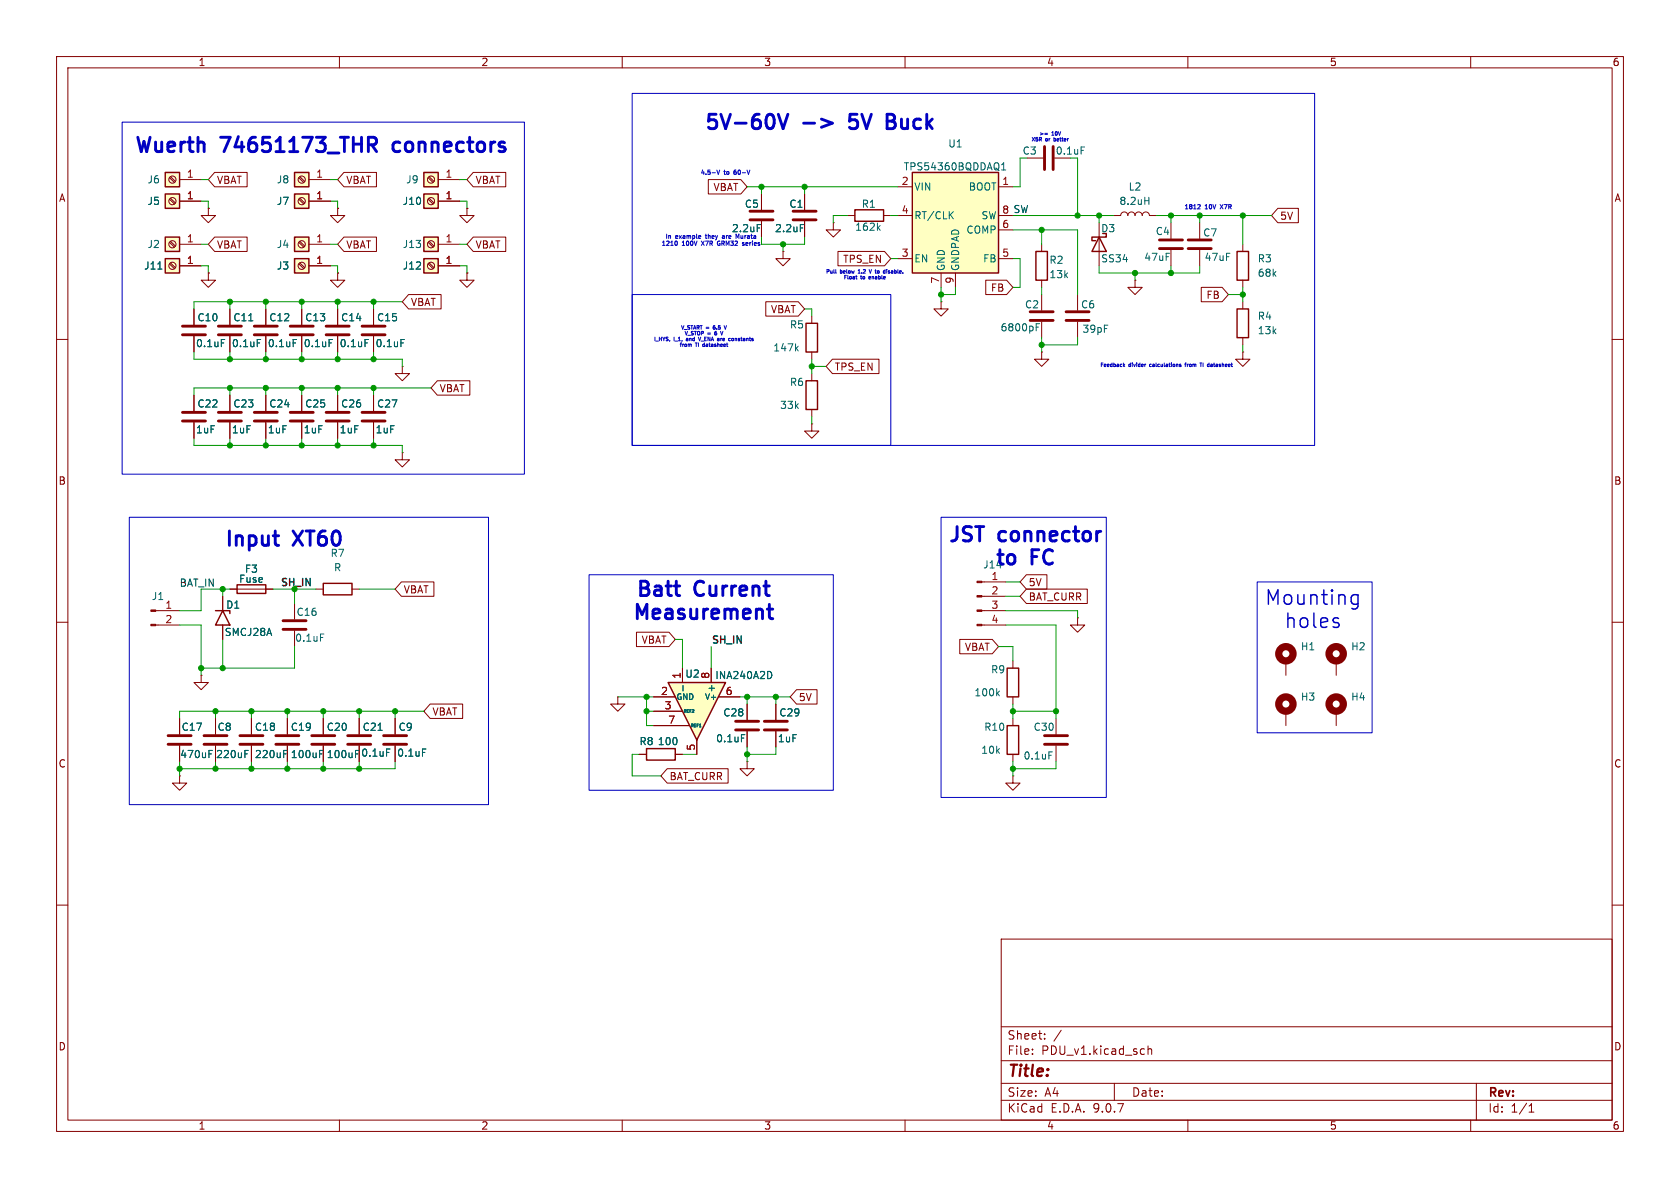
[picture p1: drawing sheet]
<svg xmlns="http://www.w3.org/2000/svg" width="297mm" height="210mm" viewBox="0 0 297 210" stroke-linecap="round" stroke-linejoin="round" font-family="sans-serif">
<g fill="none" stroke="#840000" stroke-width=".18">
<path d="M10 10h277v190h-277zM12 12h273v186h-273zM60 10v2M110 10v2M160 10v2M210 10v2M260 10v2M59.7 36.8v1.3h1.3l-1.3 1.3-1.3-1.3h1.3M59.7 36.8h.1M142.2 34.3v2.8M142.2 39.1v2.8M59.7 48.3v1.2h1.3l-1.3 1.3-1.3-1.3h1.3"/>
<path d="M59.7 48.3h.1M82.5 48.3v1.2h1.3l-1.3 1.3-1.2-1.3h1.2M82.5 48.3h.1M138.4 44.5v1.2h1.3l-1.3 1.3-1.2-1.3h1.2M138.4 44.5h.1M10 60h2M40.6 69.9v2.7M40.6 74.7v2.8M47 69.9v2.7M47 74.7v2.8M53.3 69.9v2.7M53.3 74.7v2.8"/>
<path d="M59.7 69.9v2.7M59.7 74.7v2.8M66 69.9v2.7M66 74.7v2.8M285 60h2M71.1 80v1.3h1.3l-1.3 1.3-1.3-1.3h1.3M71.1 80h.1M10 110h2M39.4 105.4v2.6M39.4 110.5v2.5M40.6 104.1h7.7M285 110h2"/>
<path d="M69.8 127v2.8M69.8 131.8v2.8M10 160h2M177 166h108v32h-108zM285 160h2M60 198v2M110 198v2M160 198v2M177 194.5h108M177 191.5h108M177 187.5h108M177 181.5h108"/>
<path d="M182.5 186.3v.1M182.5 185.5v.1M184.7 183.6v.1M184.7 182.8v.1M187.6 182.1l-1.3 2M197 191.5v3M203 184.9v1.5M203 185.5l.2-.1 .3 .1 .1 .9M210 198v2M260 198v2M261 191.5v6.5M270.3 196.6h.9"/>
<path d="M270.3 195.5l.4-.4v1.5"/>
</g>
<g fill="none" stroke="#840000" stroke-width=".51">
<path d="M140.2 37.3h4.1M140.2 38.9h4.1M38.6 74.4h4.1M38.6 72.9h4.1M45 74.4h4M45 72.9h4M51.3 74.4h4.1M51.3 72.9h4.1M57.7 74.4h4M57.7 72.9h4M64 74.4h4.1M64 72.9h4.1"/>
<path d="M67.8 131.6h4.1M67.8 130h4.1"/>
</g>
<path d="M38.1 108h2.5v.5M39.4 108l1.2 2.5h-2.5zM41.9 103.4h5.1v1.5h-5.1z" fill="none" stroke="#840000" stroke-width=".25"/>
<path d="M141.5 39.7h.6M74.7 132.4h.6" fill="none" stroke="#006464" stroke-width=".18"/>
<path d="M52.1 41.9h2.5v2.6h-2.5z" fill="#ffffc2"/>
<path d="M151.1 37.1h5.1v2h-5.1zM52.1 41.9h2.5v2.6h-2.5z" fill="none" stroke="#840000" stroke-width=".25"/>
<g fill="none" stroke="#840000" stroke-width=".18">
<path d="M36.8 36.8v1.3h1.3l-1.3 1.3-1.2-1.3h1.2M36.8 36.8h.1M134.6 34.3v2.8M134.6 39.1v2.8M149.9 38.1h1.2M156.2 38.1h1.3M36.8 48.3v1.2h1.3l-1.3 1.3-1.2-1.3h1.2M36.8 48.3h.1M52.8 42.8l.9 .9M53 42.7l.9 .8M54.6 43.2h3.8"/>
<circle cx="53.3" cy="43.2" r=".63"/>
</g>
<path d="M132.6 37.3h4.1M132.6 38.9h4.1" fill="none" stroke="#840000" stroke-width=".51"/>
<path d="M133.9 39.7h.6M155.6 39.9l-.5 .4M155.2 40.2l.4 .5" fill="none" stroke="#006464" stroke-width=".18"/>
<path d="M74.9 41.9h2.6v2.6h-2.6z" fill="#ffffc2"/>
<path d="M74.9 41.9h2.6v2.6h-2.6z" fill="none" stroke="#840000" stroke-width=".25"/>
<g fill="none" stroke="#840000" stroke-width=".18">
<path d="M147.3 39.4v1.2h1.3l-1.3 1.3-1.3-1.3h1.3M147.3 39.4h.1M40.6 54.6v2.8M40.6 59.4v2.8M47 54.6v2.8M47 59.4v2.8M53.3 54.6v2.8M53.3 59.4v2.8M59.7 54.6v2.8M59.7 59.4v2.8M66 54.6v2.8M66 59.4v2.8"/>
<path d="M75.7 42.8l.9 .9M75.9 42.7l.8 .8M77.5 43.2h3.8M71.1 64.8v1.2h1.3l-1.3 1.3-1.3-1.3h1.3M71.1 64.8h.1M38.1 127v2.8M38.1 131.8v2.8M44.4 127v2.8M44.4 131.8v2.8"/>
<circle cx="76.2" cy="43.2" r=".63"/>
</g>
<g fill="none" stroke="#840000" stroke-width=".51">
<path d="M38.6 59.2h4.1M38.6 57.7h4.1M45 59.2h4M45 57.7h4M51.3 59.2h4.1M51.3 57.7h4.1M57.7 59.2h4M57.7 57.7h4M64 59.2h4.1M64 57.7h4.1M36.1 130h4M36.1 131.6h4"/>
<path d="M42.4 130h4.1M42.4 131.6h4.1"/>
</g>
<path d="M44 56.7h.7M45.5 60h.6M51.8 60h.6M58.2 60h.6M64.5 60h.6M70.9 60h.6M43.3 133.3h.4M43.3 132.7h.6M50.1 133.3h.5M50.1 132.7h.7" fill="none" stroke="#006464" stroke-width=".18"/>
<path d="M52.1 45.7h2.5v2.6h-2.5z" fill="#ffffc2"/>
<path d="M52.1 45.7h2.5v2.6h-2.5z" fill="none" stroke="#840000" stroke-width=".25"/>
<g fill="none" stroke="#840000" stroke-width=".18">
<path d="M212.1 39.4v2.8M52.8 46.7l.9 .8M53 46.5l.9 .8M54.6 47h3.8M190.5 52.1v2.8M190.5 56.9v2.8M212.1 44.2v2.8M57.1 127v2.8M57.1 131.8v2.8M63.5 127v2.8M63.5 131.8v2.8M132.1 134.6v1.3h1.2l-1.2 1.3-1.3-1.3h1.3"/>
<path d="M132.1 134.6h.1M132.1 124.5v2.8M132.1 129.3v2.8"/>
<circle cx="53.3" cy="47" r=".63"/>
</g>
<path d="M188.5 55.1h4M188.5 56.6h4M210.1 42.4h4M210.1 43.9h4M55.1 130h4.1M55.1 131.6h4.1M61.5 130h4M61.5 131.6h4M130 129h4.1M130 127.5h4.1" fill="none" stroke="#840000" stroke-width=".51"/>
<path d="M62.8 133.3h.5M62.8 132.7h.7M66.8 129.1h.8M68.3 132.4h.6M131.1 129.9h.6" fill="none" stroke="#006464" stroke-width=".18"/>
<path d="M29.2 30.5h2.5v2.5h-2.5z" fill="#ffffc2"/>
<path d="M29.2 30.5h2.5v2.5h-2.5z" fill="none" stroke="#840000" stroke-width=".25"/>
<g fill="none" stroke="#840000" stroke-width=".18">
<path d="M30 31.4l.8 .9M30.1 31.2l.9 .9M31.7 31.8h3.9"/>
<circle cx="30.5" cy="31.7" r=".63"/>
</g>
<path d="M74.9 45.7h2.6v2.6h-2.6z" fill="#ffffc2"/>
<path d="M74.9 45.7h2.6v2.6h-2.6z" fill="none" stroke="#840000" stroke-width=".25"/>
<g fill="none" stroke="#840000" stroke-width=".18">
<path d="M75.7 46.7l.9 .8M75.9 46.5l.8 .8M77.5 47h3.8M34.3 69.9v2.7M34.3 74.7v2.8M109.2 123.2v1.3h1.3l-1.3 1.2-1.3-1.2h1.3M109.2 123.2h.1M137.2 124.5v2.8M137.2 129.3v2.8"/>
<circle cx="76.2" cy="47" r=".63"/>
</g>
<path d="M32.3 74.4h4M32.3 72.9h4M135.1 129h4.1M135.1 127.5h4.1" fill="none" stroke="#840000" stroke-width=".51"/>
<path d="M118.1 120.7h10.2l-5.1 10.1z" fill="#ffffc2"/>
<path d="M118.1 120.7h10.2l-5.1 10.1z" fill="none" stroke="#840000" stroke-width=".25"/>
<path d="M120.6 118.1v2.6M125.7 118.1v2.6M115.6 123.2h3.8M115.6 125.7h5M115.6 128.3h6.3M123.2 130.8v2.6M127 123.2h3.8" fill="none" stroke="#840000" stroke-width=".18"/>
<path d="M136.2 118.8l.2 .4-.2 .7M120.7 121.2v.9M121.2 125.5l-.2-.1v.6M121.7 125.4h-.2v.6M122.2 125.4h-.2v.6M122.4 125.5h.2M122.5 128h-.2v.5M123 128h-.2v.5M123.5 128h-.3v.5M123.7 128.1l.1 .4" fill="none" stroke="#006464" stroke-width=".18"/>
<path d="M29.2 34.3h2.5v2.5h-2.5z" fill="#ffffc2"/>
<path d="M29.2 34.3h2.5v2.5h-2.5z" fill="none" stroke="#840000" stroke-width=".25"/>
<g fill="none" stroke="#840000" stroke-width=".18">
<path d="M30 35.2l.8 .9M30.1 35.1l.9 .8M31.7 35.6h3.9"/>
<circle cx="30.5" cy="35.6" r=".63"/>
</g>
<path d="M29.2 41.9h2.5v2.6h-2.5z" fill="#ffffc2"/>
<path d="M29.2 41.9h2.5v2.6h-2.5z" fill="none" stroke="#840000" stroke-width=".25"/>
<g fill="none" stroke="#840000" stroke-width=".18">
<path d="M30 42.8l.8 .9M30.1 42.7l.9 .8M31.7 43.2h3.9M34.3 54.6v2.8M34.3 59.4v2.8M35.6 119.4v1.3h1.2l-1.2 1.2-1.3-1.2h1.3M35.6 119.4h.1"/>
<circle cx="30.5" cy="43.2" r=".63"/>
</g>
<path d="M32.3 59.2h4M32.3 57.7h4" fill="none" stroke="#840000" stroke-width=".51"/>
<path d="M39.1 60h.6" fill="none" stroke="#006464" stroke-width=".18"/>
<path d="M29.2 45.7h2.5v2.6h-2.5z" fill="#ffffc2"/>
<path d="M29.2 45.7h2.5v2.6h-2.5z" fill="none" stroke="#840000" stroke-width=".25"/>
<g fill="none" stroke="#840000" stroke-width=".18">
<path d="M82.5 36.8v1.3h1.3l-1.3 1.3-1.2-1.3h1.2M82.5 36.8h.1M30 46.7l.8 .8M30.1 46.5l.9 .8M31.7 47h3.9"/>
<circle cx="30.5" cy="47" r=".63"/>
</g>
<path d="M27.9 47.6h.7" fill="none" stroke="#006464" stroke-width=".18"/>
<path d="M74.9 34.3h2.6v2.5h-2.6z" fill="#ffffc2"/>
<path d="M74.9 34.3h2.6v2.5h-2.6z" fill="none" stroke="#840000" stroke-width=".25"/>
<g fill="none" stroke="#840000" stroke-width=".18">
<path d="M75.7 35.2l.9 .9M75.9 35.1l.8 .8M77.5 35.6h3.8"/>
<circle cx="76.2" cy="35.6" r=".63"/>
</g>
<path d="M52.1 34.3h2.5v2.5h-2.5z" fill="#ffffc2"/>
<path d="M52.1 34.3h2.5v2.5h-2.5z" fill="none" stroke="#840000" stroke-width=".25"/>
<g fill="none" stroke="#840000" stroke-width=".18">
<path d="M52.8 35.2l.9 .9M53 35.1l.9 .8M54.6 35.6h3.8"/>
<circle cx="53.3" cy="35.6" r=".63"/>
</g>
<path d="M52.1 30.5h2.5v2.5h-2.5z" fill="#ffffc2"/>
<path d="M52.1 30.5h2.5v2.5h-2.5z" fill="none" stroke="#840000" stroke-width=".25"/>
<g fill="none" stroke="#840000" stroke-width=".18">
<path d="M52.8 31.4l.9 .9M53 31.2l.9 .9M54.6 31.8h3.8M27.5 108h4.2M27.5 110.5h4.2M31.7 127v2.8M31.7 131.8v2.8M50.8 127v2.8M50.8 131.8v2.8"/>
<circle cx="53.3" cy="31.7" r=".63"/>
</g>
<path d="M29.7 130h4.1M29.7 131.6h4.1M48.8 130h4M48.8 131.6h4" fill="none" stroke="#840000" stroke-width=".51"/>
<path d="M36.9 133.3h.5M36.9 132.7h.6M56.5 133.3h.4M56.5 132.7h.6" fill="none" stroke="#006464" stroke-width=".18"/>
<g fill="#840000" stroke="#840000" stroke-width=".18">
<path d="M26.7 107.8h.8v.3h-.8z"/>
<path d="M26.7 110.4h.8v.2h-.8z"/>
</g>
<path d="M74.9 30.5h2.6v2.5h-2.6z" fill="#ffffc2"/>
<path d="M74.9 30.5h2.6v2.5h-2.6zM142.5 57.2h2v5h-2zM183.1 44.5h2.1v5h-2.1zM194.3 41.9l1.3 2.6h-2.6zM194.9 41.3h.7v.6h-2.6v.6h.7M218.7 44.5h2v5h-2zM218.7 54.6h2v5.1h-2zM142.5 67.3h2v5.1h-2zM57.1 103.1h5.1v2.1h-5.1zM178.1 118.1h2v5.1h-2zM114.3 132.3h5.1v2.1h-5.1zM178.1 128.3h2v5.1h-2z" fill="none" stroke="#840000" stroke-width=".25"/>
<g fill="none" stroke="#840000" stroke-width=".18">
<path d="M75.7 31.4l.9 .9M75.9 31.2l.8 .9M77.5 31.8h3.8M181.6 27.9h2.8M194.3 39.4v7.6M196.8 38.1h1.3a.64 .64 0 0 1 .7-.6 .64 .64 0 0 1 .6 .6 .64 .64 0 0 1 .6-.6 .64 .64 0 0 1 .7 .6 .64 .64 0 0 1 .6-.6 .64 .64 0 0 1 .6 .6 .64 .64 0 0 1 .7-.6 .64 .64 0 0 1 .6 .6h1.3M207 39.4v2.8M143.5 55.9v1.3M184.1 43.2v1.3M184.1 49.5v1.3M184.1 52.1v2.8M184.1 56.9v2.8"/>
<path d="M200.7 49.5v1.3h1.2l-1.2 1.3-1.3-1.3h1.3M200.7 49.5h.1M207 44.2v2.8M219.7 43.2v1.3M219.7 49.5v1.3M219.7 53.3v1.3M219.7 59.7v1.3M143.5 74.9v1.3h1.3l-1.3 1.3-1.3-1.3h1.3M143.5 74.9h.1M143.5 62.2v1.3M143.5 66v1.3M143.5 72.4v1.3"/>
<path d="M184.1 62.2v1.3h1.3l-1.3 1.3-1.2-1.3h1.2M184.1 62.2h.1M219.7 62.2v1.3h1.3l-1.3 1.3-1.3-1.3h1.3M219.7 62.2h.1M52.1 106.7v2.8M52.1 111.5v2.8M55.9 104.1h1.2M62.2 104.1h1.3M173.6 102.9h4.2M173.6 105.4h4.2M173.6 108h4.2M173.6 110.5h4.2"/>
<path d="M179.1 116.8v1.3M190.5 109.2v1.3h1.3l-1.3 1.3-1.3-1.3h1.3M190.5 109.2h.1M227.3 116.8v2.6M236.2 116.8v2.6M31.7 137.2v1.2h1.3l-1.3 1.3-1.2-1.3h1.2M31.7 137.2h.1M113 133.4h1.3M119.4 133.4h1.2M179.1 137.2v1.2h1.2l-1.2 1.3-1.3-1.3h1.3M179.1 137.2h.1M179.1 123.2v1.3"/>
<path d="M179.1 127v1.3M179.1 133.4v1.2M186.7 127v2.8M186.7 131.8v2.8M227.3 125.7v2.6M236.2 125.7v2.6"/>
<circle cx="76.2" cy="31.7" r=".63"/>
</g>
<path d="M184.7 25.9v4.1M186.2 25.9v4.1M182.1 55.1h4.1M182.1 56.6h4.1M205 42.4h4M205 43.9h4M50 111.3h4.1M50 109.7h4.1M184.7 131.6h4M184.7 130h4" fill="none" stroke="#840000" stroke-width=".51"/>
<path d="M191.1 26h.6M202.4 35.5h.7M203.1 34.9v1.2M183.2 57.8h.4M183.2 57.2h.6M140.8 61.6l.3 .4M141.1 61.2l-.5 .5M56.7 112.1h.6M176.3 122.5l.4 .5M176.7 122.2l-.5 .4M185.4 132.9h.6" fill="none" stroke="#006464" stroke-width=".18"/>
<g fill="#840000" stroke="#840000" stroke-width=".18">
<path d="M172.7 102.7h.9v.3h-.9z"/>
<path d="M172.7 105.3h.9v.2h-.9z"/>
<path d="M172.7 107.8h.9v.3h-.9z"/>
<path d="M172.7 110.4h.9v.2h-.9z"/>
</g>
<g fill="none" stroke="#840000" stroke-width="1.3">
<circle cx="227.3" cy="115.6" r="1.27"/>
<circle cx="236.2" cy="115.6" r="1.27"/>
<circle cx="227.3" cy="124.5" r="1.27"/>
<circle cx="236.2" cy="124.5" r="1.27"/>
</g>
<path d="M161.3 30.5h15.2v17.8h-15.2z" fill="#ffffc2"/>
<path d="M161.3 30.5h15.2v17.8h-15.2z" fill="none" stroke="#840000" stroke-width=".25"/>
<g fill="none" stroke="#840000" stroke-width=".18">
<path d="M31.7 35.6h3.9M36.8 36.8h.1M37.9 30.5h5.8v2.5h-5.8l-1.1-1.2zM54.6 35.6h3.8M59.7 36.8h.1M60.8 30.5h5.8v2.5h-5.8l-1.1-1.2zM77.5 35.6h3.8M82.5 36.8h.1M83.7 30.5h5.7v2.5h-5.7l-1.2-1.2zM125.2 31.7h5.8l1.1 1.3-1.1 1.3h-5.8zM134.6 34.3v2.8M134.6 39.1v2.8"/>
<path d="M142.2 34.3v2.8M142.2 39.1v2.8M158.7 33h2.6M158.7 38.1h2.6M176.5 33h2.6M176.5 38.1h2.6M225.9 36.8h3.6v2.6h-3.6l-1.1-1.3zM31.7 47h3.9M34.3 54.6v2.8M34.3 59.4v2.8M36.8 48.3h.1M37.9 41.9h5.8v2.6h-5.8l-1.1-1.3z"/>
<path d="M40.6 54.6v2.8M40.6 59.4v2.8M47 54.6v2.8M47 59.4v2.8M53.3 54.6v2.8M53.3 59.4v2.8M54.6 47h3.8M59.7 48.3h.1M59.7 54.6v2.8M59.7 59.4v2.8M60.8 41.9h5.8v2.6h-5.8l-1.1-1.3zM66 54.6v2.8"/>
<path d="M66 59.4v2.8M72.2 52.1h5.8v2.5h-5.8l-1.1-1.3zM77.5 47h3.8M82.5 48.3h.1M83.7 41.9h5.7v2.6h-5.7l-1.2-1.3zM135.4 53.3h5.7l1.1 1.3-1.1 1.3h-5.7zM148.1 44.4h8.3l1.1 1.3-1.1 1.3h-8.3zM158.7 45.7h2.6M166.4 53.3v1.3h1.2l-1.2 1.3-1.3-1.3h1.3M166.4 53.3h.1M166.4 48.3v2.5M168.9 48.3v2.5"/>
<path d="M174.3 49.5h3.7l1.1 1.3-1.1 1.3h-3.7zM176.5 45.7h2.6M176.5 40.6h2.6M212.4 50.8h3.7l1.1 1.3-1.1 1.2h-3.7zM34.3 69.9v2.7M34.3 74.7v2.8M40.6 69.9v2.7M40.6 74.7v2.8M47 69.9v2.7M47 74.7v2.8M53.3 69.9v2.7M53.3 74.7v2.8"/>
<path d="M59.7 69.9v2.7M59.7 74.7v2.8M66 69.9v2.7M66 74.7v2.8M77.3 67.3h5.8v2.6h-5.8l-1.1-1.3zM147.2 63.5h8.2v2.5h-8.2l-1.2-1.2zM39.4 105.4v2.6M39.4 110.5v2.5M40.6 104.1h1.3M47 104.1h1.3M71 102.9h5.7v2.5h-5.7l-1.2-1.3zM112.5 111.8h5.8l1.1 1.2-1.1 1.3h-5.8z"/>
<path d="M120.6 118.1v2.6M125.7 118.1v2.6M169.7 113h5.7l1.1 1.3-1.1 1.3h-5.7zM181.5 101.6h3.6v2.5h-3.6l-1.2-1.2zM181.5 104.1h10.7v2.6h-10.7l-1.2-1.3zM31.7 127v2.8M31.7 131.8v2.8M38.1 127v2.8M38.1 131.8v2.8M44.4 127v2.8M44.4 131.8v2.8M50.8 127v2.8"/>
<path d="M50.8 131.8v2.8M57.1 127v2.8M57.1 131.8v2.8M63.5 127v2.8M63.5 131.8v2.8M69.8 127v2.8M69.8 131.8v2.8M76 124.5h5.8v2.5h-5.8l-1.1-1.3zM113 133.4h1.3M115.6 123.2h3.8M115.6 125.7h5M115.6 128.3h6.3"/>
<path d="M118 135.9h10.7v2.5h-10.7l-1.2-1.2zM119.4 133.4h1.2M123.2 130.8v2.6M127 123.2h3.8M132.1 124.5v2.8M132.1 129.3v2.8M137.2 124.5v2.8M137.2 129.3v2.8M140.8 121.9h3.6v2.6h-3.6l-1.1-1.3z"/>
</g>
<g fill="none" stroke="#006464" stroke-width=".18">
<path d="M133.9 39.7h.6M141.5 39.7h.6M168 38l.5 .7M168.5 37.4l-.7 .7M177.1 30h.7M177.1 29.1l.3-.3v1.2M27.9 47.6h.7M44 56.7h.7M39.1 60h.6M45.5 60h.6M51.8 60h.6M58.2 60h.6"/>
<path d="M64.5 60h.6M70.9 60h.6M136.2 118.8l.2 .4-.2 .7M36.9 133.3h.5M36.9 132.7h.6M43.3 133.3h.4M43.3 132.7h.6M50.1 133.3h.5M50.1 132.7h.7M56.5 133.3h.4M56.5 132.7h.6M62.8 133.3h.5"/>
<path d="M62.8 132.7h.7M66.8 129.1h.8M68.3 132.4h.6M74.7 132.4h.6M120.7 121.2v.9M121.2 125.5l-.2-.1v.6M121.7 125.4h-.2v.6M122.2 125.4h-.2v.6M122.4 125.5h.2M122.5 128h-.2v.5M123 128h-.2v.5M123.5 128h-.3v.5"/>
<path d="M123.7 128.1l.1 .4M131.1 129.9h.6"/>
</g>
<g fill="none" stroke="#009600" stroke-width=".18">
<path d="M35.6 35.6h1.2v1.2M35.6 31.8h1.2M58.4 35.6h1.3v1.2M58.4 31.8h1.3M81.3 35.6h1.2v1.2M81.3 31.8h1.2M132.1 33h26.6M134.6 33v1.3M142.2 33v1.3M149.9 38.1h-2.6v1.3M157.5 38.1h1.2M179.1 38.1h17.7"/>
<path d="M180.3 27.9v5.1h-1.2M190.5 27.9v10.2M194.3 38.1v1.3M204.5 38.1h20.3M207 38.1v1.3M212.1 38.1v1.3M219.7 38.1v5.1M35.6 47h1.2v1.3M35.6 43.2h1.2M40.6 53.3v1.3M47 53.3v1.3M53.3 53.3v1.3"/>
<path d="M58.4 47h1.3v1.3M58.4 43.2h1.3M59.7 53.3v1.3M66 53.3v1.3M71.1 53.3h-36.8v1.3M81.3 47h1.2v1.3M81.3 43.2h1.2M134.6 41.9v1.3h7.6v-1.3M138.4 43.2v1.3M142.2 54.6h1.3v1.3M157.5 45.7h1.2M166.4 50.8v2.5"/>
<path d="M168.9 50.8v1.3h-2.5M179.1 40.6h11.4v11.5M179.1 45.7h1.2v5.1h-1.2M184.1 40.6v2.6M184.1 50.8v1.3M184.1 59.7v2.5M190.5 59.7v1.3h-6.4M194.3 47v1.3h17.8v-1.3M200.7 48.3v1.2M207 47v1.3M217.2 52.1h2.5M219.7 50.8v2.5"/>
<path d="M34.3 77.5v1.2h36.8v1.3M34.3 62.2v1.3h36.8v1.3M40.6 62.2v1.3M40.6 68.6v1.3M40.6 77.5v1.2M47 62.2v1.3M47 68.6v1.3M47 77.5v1.2M53.3 62.2v1.3M53.3 68.6v1.3M53.3 77.5v1.2M59.7 62.2v1.3"/>
<path d="M59.7 68.6v1.3M59.7 77.5v1.2M66 62.2v1.3M66 68.6v1.3M66 77.5v1.2M76.2 68.6h-41.9v1.3M143.5 63.5v2.5M143.5 73.7v1.2M143.5 64.8h2.5M219.7 61v1.2M31.7 110.5h3.9v8.9M39.4 104.1v1.3"/>
<path d="M39.4 113v5.1M40.6 104.1h-5v3.9h-3.9M48.3 104.1h7.6M52.1 104.1v2.6M52.1 114.3v3.8h-16.5M63.5 104.1h6.3M119.4 113h1.2v5.1M125.7 114.3v3.8M176.5 114.3h2.6v2.5M177.8 108h12.7v1.2M177.8 102.9h2.5M177.8 105.4h2.5"/>
<path d="M177.8 110.5h8.9v16.5M31.7 134.6v2.6M38.1 125.7v1.3M38.1 134.6v1.3M44.4 125.7v1.3M44.4 134.6v1.3M50.8 125.7v1.3M50.8 134.6v1.3M57.1 125.7v1.3M57.1 134.6v1.3M63.5 125.7v1.3M63.5 134.6v1.3"/>
<path d="M69.8 134.6v1.3h-38.1M69.8 125.7v1.3M74.9 125.7h-43.2v1.3M109.2 123.2h6.4M113 133.4h-1.2v3.8h5M114.3 125.7h1.3M114.3 123.2v5.1h1.3M120.6 133.4h2.6M130.8 123.2h8.9M132.1 123.2v1.3M132.1 132.1v2.5M137.2 132.1v1.3h-5.1"/>
<path d="M137.2 123.2v1.3M179.1 125.7h7.6M179.1 124.5v2.5M179.1 134.6v2.6M186.7 134.6v1.3h-7.6"/>
</g>
<g fill="none" stroke="#0000c2" stroke-width=".51">
<path d="M65.1 24.3h1a.69 .69 0 0 1 .5 .6 .69 .69 0 0 1-.5 .7h-1M65.7 25.6l.9 1.2M137.6 20.2l.8 2.5 .9-2.5M142.1 21.8h1.9M145.2 21l2 .8-2 .7M156.8 21.4h.9M157.7 21.4l.3 .1M157.9 20.3l-.2-.1h-.9v2.5h1M157.9 21.3l-.2 .1M48.3 94.7h1M49 96.4h.3M135.6 107.7h1"/>
<path d="M136 106.8v2.2l.1 .2 .5 .2"/>
</g>
<g fill="none" stroke="#0000c2" stroke-width=".18">
<path d="M111.8 16.5h120.6v62.2h-120.6zM21.6 21.6h71.1v62.2h-71.1zM126.7 30.1l.3 .7 .2-.7M184.7 23.6h.5M184.7 23.8h.5M186.3 24.3v.6M186.3 24.9h.2M186.5 24.5h-.2M211.9 36.2h.2l.1 .2-.5 .5h.5M111.8 52.1h45.7v26.6h-45.7zM119.7 42.9v.4l-.2 .1M121.6 60l-.3 .1 .3 .1"/>
<path d="M123.5 59.6l.2 .6 .2-.6M123.8 41.6l.1 .2-.4 .1M123.8 42.1v.1M124.7 41.6h.3M126.2 57.6l-.1 .2 .1 .4M126.2 57.8l-.1 .1M126.3 58.9l.2 .3M126.4 58.7l-.1 .2M126.4 58.9h-.1M126.5 58.8l-.1 .1M126.8 42.9l.1 .4 .2 .1M127.4 58.6l.2 .6 .2-.6"/>
<path d="M127.6 59.8l-.2 .1M127.7 41.7h.3M128 41.9l-.3 .1v.1l.3 .1M128 57.6l.2 .6 .2-.6M129.4 59.9l.2-.1 .1 .1v.3h-.3M130.1 42.2v-.8l.3 .5 .2-.5v.8M131.4 43.1l.2 .2-.3 .1M131.4 42.9h.1M147.8 47.7v.6M151.3 48.9h.2M151.4 48.7v.5l.1 .1M151.7 48.3h.4"/>
<path d="M151.9 47.7l-.2 .1M153.6 47.7l.3 .6 .2-.6M153.8 48.9l-.2 .1v.3h.2M153.9 49l-.3 .1M155.2 47.9l.2 .1v.2l-.2 .1M156.8 47.7h.1M157 48.3h.3M157.3 47.9l-.3 .1 .3 .1M122 60.8l.2 .1v.4M124.3 61.2h.1M124.3 60.9v.3M124.3 61.2l.1 .1"/>
<path d="M129.4 60.2h.1M198.6 64.2v.6M198.7 64.6l.1 .2M198.8 64.4l-.2 .2M202.5 64.4h.1M203.3 64.4l-.1 .1 .1 .3M208.5 64.5l.3 .2M208.5 64.5h.1M208.8 64.4l-.3 .1M208.8 64.7l-.3 .1M208.8 64.7h.1M209.5 64.4h.2"/>
<path d="M209.7 64.2l-.2 .1v.5M209.9 64.4v.4M209.9 64.4v.1M212.1 64.2h.4M212.3 64.2v.6M212.7 64.2v.6M214.1 64.4l.2 .1v.3h-.2M214.3 64.5l-.2 .1M22.9 91.4h63.5v50.8h-63.5zM166.4 91.4h29.2v49.6h-29.2zM104.1 101.6h43.2v38.1h-43.2zM222.2 102.9h20.4v26.6h-20.4z"/>
</g>
<g fill="#009600" stroke="#009600" stroke-width=".18">
<circle cx="59.7" cy="63.5" r=".46"/>
<circle cx="66" cy="53.3" r=".46"/>
<circle cx="59.7" cy="53.3" r=".46"/>
<circle cx="66" cy="63.5" r=".46"/>
<circle cx="66" cy="78.7" r=".46"/>
<circle cx="59.7" cy="68.6" r=".46"/>
<circle cx="66" cy="68.6" r=".46"/>
<circle cx="39.4" cy="104.1" r=".46"/>
<circle cx="52.1" cy="104.1" r=".46"/>
<circle cx="39.4" cy="118.1" r=".46"/>
<circle cx="47" cy="63.5" r=".46"/>
<circle cx="47" cy="53.3" r=".46"/>
<circle cx="40.6" cy="63.5" r=".46"/>
<circle cx="40.6" cy="53.3" r=".46"/>
<circle cx="40.6" cy="68.6" r=".46"/>
<circle cx="40.6" cy="78.7" r=".46"/>
<circle cx="31.7" cy="135.9" r=".46"/>
<circle cx="38.1" cy="135.9" r=".46"/>
<circle cx="57.1" cy="135.9" r=".46"/>
<circle cx="50.8" cy="125.7" r=".46"/>
<circle cx="50.8" cy="135.9" r=".46"/>
<circle cx="57.1" cy="125.7" r=".46"/>
<circle cx="35.6" cy="118.1" r=".46"/>
<circle cx="44.4" cy="135.9" r=".46"/>
<circle cx="63.5" cy="125.7" r=".46"/>
<circle cx="69.8" cy="125.7" r=".46"/>
<circle cx="63.5" cy="135.9" r=".46"/>
<circle cx="44.4" cy="125.7" r=".46"/>
<circle cx="38.1" cy="125.7" r=".46"/>
<circle cx="47" cy="78.7" r=".46"/>
<circle cx="47" cy="68.6" r=".46"/>
<circle cx="53.3" cy="68.6" r=".46"/>
<circle cx="53.3" cy="78.7" r=".46"/>
<circle cx="53.3" cy="63.5" r=".46"/>
<circle cx="59.7" cy="78.7" r=".46"/>
<circle cx="53.3" cy="53.3" r=".46"/>
<circle cx="114.3" cy="123.2" r=".46"/>
<circle cx="194.3" cy="38.1" r=".46"/>
<circle cx="190.5" cy="38.1" r=".46"/>
<circle cx="184.1" cy="61" r=".46"/>
<circle cx="207" cy="48.3" r=".46"/>
<circle cx="219.7" cy="52.1" r=".46"/>
<circle cx="207" cy="38.1" r=".46"/>
<circle cx="219.7" cy="38.1" r=".46"/>
<circle cx="212.1" cy="38.1" r=".46"/>
<circle cx="200.7" cy="48.3" r=".46"/>
<circle cx="134.6" cy="33" r=".46"/>
<circle cx="142.2" cy="33" r=".46"/>
<circle cx="138.4" cy="43.2" r=".46"/>
<circle cx="143.5" cy="64.8" r=".46"/>
<circle cx="186.7" cy="125.7" r=".46"/>
<circle cx="179.1" cy="135.9" r=".46"/>
<circle cx="179.1" cy="125.7" r=".46"/>
<circle cx="184.1" cy="40.6" r=".46"/>
<circle cx="166.4" cy="52.1" r=".46"/>
<circle cx="132.1" cy="133.4" r=".46"/>
<circle cx="114.3" cy="125.7" r=".46"/>
<circle cx="137.2" cy="123.2" r=".46"/>
<circle cx="132.1" cy="123.2" r=".46"/>
</g>
<g font-size="3.5" fill="#0000c2">
<text x="124.3" y="23.6">5V-60V</text>
<text x="151.2" y="23.6">5V</text>
<text x="158.8" y="23.6">Buck</text>
<text x="23.5" y="27.7">Wuerth</text>
<text x="39.1" y="27.7">74651173_THR</text>
<text x="70.5" y="27.7">connectors</text>
<text x="39.4" y="97.3">Input</text>
<text x="51.9" y="97.3">XT60</text>
<text x="167.4" y="96.5">JST</text>
<text x="175.6" y="100.6">to</text>
<text x="176.6" y="96.5">connector</text>
<text x="182.3" y="100.6">FC</text>
<text x="112.2" y="106.2">Batt</text>
<text x="122.9" y="106.2">Current</text>
<text x="223.5" y="107.3">Mounting</text>
<text x="111.6" y="110.3">Measurement</text>
<text x="226.9" y="111.4">holes</text>
</g>
<text font-size="2.8" fill="#840000" x="178" y="190.9">Title:</text>
<g font-size="2.1" fill="#840000">
<text x="178" y="184">Sheet:</text>
<text x="178" y="186.7">File:</text>
<text x="184.1" y="186.7">PDU_v1.kicad_sch</text>
<text x="178" y="196.9">KiCad</text>
<text x="178" y="194.1">Size:</text>
<text x="184.7" y="194.1">A4</text>
<text x="185.7" y="196.9">E.D.A.</text>
<text x="193.3" y="196.9">9.0.7</text>
<text x="200" y="194.1">Date:</text>
<text x="263" y="194.3">Rev:</text>
<text x="263" y="196.9">Id:</text>
<text x="267.1" y="196.9">1/1</text>
</g>
<g font-size="1.8" fill="#840000">
<text x="35" y="11.9">1</text>
<text x="85" y="11.9">2</text>
<text x="135" y="11.9">3</text>
<text x="185" y="11.9">4</text>
<text x="235" y="11.9">5</text>
<text x="285" y="11.9">6</text>
<text x="10.3" y="35.9">A</text>
<text x="38.3" y="32.7">VBAT</text>
<text x="61.1" y="32.7">VBAT</text>
<text x="84" y="32.7">VBAT</text>
<text x="126" y="34">VBAT</text>
<text x="285.3" y="35.9">A</text>
<text x="226.2" y="39.1">5V</text>
<text x="38.3" y="44.1">VBAT</text>
<text x="61.1" y="44.1">VBAT</text>
<text x="84" y="44.1">VBAT</text>
<text x="149" y="46.7">TPS_EN</text>
<text x="175.1" y="51.8">FB</text>
<text x="213.2" y="53">FB</text>
<text x="72.5" y="54.3">VBAT</text>
<text x="136.2" y="55.6">VBAT</text>
<text x="147.5" y="65.7">TPS_EN</text>
<text x="77.6" y="69.5">VBAT</text>
<text x="10.3" y="85.9">B</text>
<text x="285.3" y="85.9">B</text>
<text x="71.3" y="105.1">VBAT</text>
<text x="181.8" y="103.8">5V</text>
<text x="181.8" y="106.4">BAT_CURR</text>
<text x="113.3" y="114">VBAT</text>
<text x="170.5" y="115.3">VBAT</text>
<text x="141.1" y="124.1">5V</text>
<text x="76.4" y="126.7">VBAT</text>
<text x="10.3" y="135.9">C</text>
<text x="285.3" y="135.9">C</text>
<text x="118.3" y="138.1">BAT_CURR</text>
<text x="10.3" y="185.9">D</text>
<text x="285.3" y="185.9">D</text>
<text x="35" y="199.9">1</text>
<text x="85" y="199.9">2</text>
<text x="135" y="199.9">3</text>
<text x="185" y="199.9">4</text>
<text x="235" y="199.9">5</text>
<text x="285" y="199.9">6</text>
</g>
<g font-size="1.8" fill="#006464">
<text x="167.5" y="26.3">U1</text>
<text x="26" y="32.6">J6</text>
<text x="48.8" y="32.6">J8</text>
<text x="71.7" y="32.6">J9</text>
<text x="159.7" y="30.3">TPS54360BQDDAQ1</text>
<text x="161.5" y="33.9">VIN</text>
<text x="171.2" y="33.9">BOOT</text>
<text x="199.4" y="33.9">L2</text>
<text x="26" y="36.4">J5</text>
<text x="48.8" y="36.4">J7</text>
<text x="71.1" y="36.4">J10</text>
<text x="129.3" y="41.2">2.2uF</text>
<text x="131.6" y="36.9">C5</text>
<text x="136.9" y="41.2">2.2uF</text>
<text x="139.5" y="36.9">C1</text>
<text x="151.1" y="41">162k</text>
<text x="152.2" y="36.9">R1</text>
<text x="161.5" y="39">RT/CLK</text>
<text x="170.8" y="41.5">COMP</text>
<text x="173.4" y="39">SW</text>
<text x="194.6" y="41.2">D3</text>
<text x="197.8" y="36.4">8.2uH</text>
<text x="204.2" y="41.8">C4</text>
<text x="25.4" y="47.9">J11</text>
<text x="26" y="44">J2</text>
<text x="48.8" y="44">J4</text>
<text x="48.8" y="47.9">J3</text>
<text x="71.1" y="44">J13</text>
<text x="71.1" y="47.9">J12</text>
<text x="161.5" y="46.6">EN</text>
<text x="173.7" y="46.6">FB</text>
<text x="185.4" y="46.8">R2</text>
<text x="194.6" y="46.6">SS34</text>
<text x="202.2" y="46.3">47uF</text>
<text x="212.6" y="42">C7</text>
<text x="212.9" y="46.3">47uF</text>
<text x="222.3" y="46.6">R3</text>
<text x="167.2" y="48" transform="rotate(-90 167.2 48)">GND</text>
<text x="169.8" y="48" transform="rotate(-90 169.8 48)">GNDPAD</text>
<text x="185.4" y="49.4">13k</text>
<text x="222.3" y="49.1">68k</text>
<text x="34.8" y="57">C10</text>
<text x="41.2" y="57">C11</text>
<text x="47.5" y="57">C12</text>
<text x="53.9" y="57">C13</text>
<text x="60.2" y="57">C14</text>
<text x="66.6" y="57">C15</text>
<text x="139.5" y="58.3">R5</text>
<text x="176.8" y="58.8">6800pF</text>
<text x="181.1" y="54.7">C2</text>
<text x="191" y="54.7">C6</text>
<text x="191.3" y="59">39pF</text>
<text x="222.3" y="56.7">R4</text>
<text x="222.3" y="59.3">13k</text>
<text x="34.6" y="61.6">0.1uF</text>
<text x="40.9" y="61.6">0.1uF</text>
<text x="47.3" y="61.6">0.1uF</text>
<text x="53.6" y="61.6">0.1uF</text>
<text x="60" y="61.6">0.1uF</text>
<text x="66.3" y="61.6">0.1uF</text>
<text x="136.6" y="62.3">147k</text>
<text x="139.5" y="68.4">R6</text>
<text x="34.6" y="76.8">1uF</text>
<text x="34.8" y="72.2">C22</text>
<text x="40.9" y="76.8">1uF</text>
<text x="41.2" y="72.2">C23</text>
<text x="47.3" y="76.8">1uF</text>
<text x="47.5" y="72.2">C24</text>
<text x="53.6" y="76.8">1uF</text>
<text x="53.9" y="72.2">C25</text>
<text x="60" y="76.8">1uF</text>
<text x="60.2" y="72.2">C26</text>
<text x="66.3" y="76.8">1uF</text>
<text x="66.6" y="72.2">C27</text>
<text x="137.8" y="72.5">33k</text>
<text x="43.2" y="101.4">F3</text>
<text x="58.3" y="98.7">R7</text>
<text x="59" y="101.2">R</text>
<text x="26.7" y="106.3">J1</text>
<text x="39.9" y="107.8">D1</text>
<text x="42.2" y="103.2">Fuse</text>
<text x="39.6" y="112.6">SMCJ28A</text>
<text x="52.1" y="113.6">0.1uF</text>
<text x="52.3" y="109.1">C16</text>
<text x="121.1" y="120">U2</text>
<text x="175.1" y="119.2">R9</text>
<text x="229.9" y="115.2">H1</text>
<text x="238.8" y="115.2">H2</text>
<text x="126.4" y="120.2">INA240A2D</text>
<text x="126.6" y="122.6" transform="rotate(-90 126.6 122.6)">+</text>
<text x="172.2" y="123.3">100k</text>
<text x="229.9" y="124.1">H3</text>
<text x="238.8" y="124.1">H4</text>
<text x="32" y="129.4">C17</text>
<text x="38.4" y="129.4">C8</text>
<text x="45" y="129.4">C18</text>
<text x="51.3" y="129.4">C19</text>
<text x="57.7" y="129.4">C20</text>
<text x="64" y="129.4">C21</text>
<text x="70.4" y="129.4">C9</text>
<text x="113" y="131.9">R8</text>
<text x="116.2" y="131.9">100</text>
<text x="126.5" y="131.4">0.1uF</text>
<text x="127.8" y="126.8">C28</text>
<text x="137.4" y="131.4">1uF</text>
<text x="137.7" y="126.8">C29</text>
<text x="173.9" y="129.4">R10</text>
<text x="182.6" y="129.4">C30</text>
<text x="31.8" y="134.2">470uF</text>
<text x="38.1" y="134.2">220uF</text>
<text x="45" y="134.2">220uF</text>
<text x="51.3" y="134.2">100uF</text>
<text x="57.7" y="134.2">100uF</text>
<text x="63.8" y="134">0.1uF</text>
<text x="70.1" y="134">0.1uF</text>
<text x="173.4" y="133.5">10k</text>
<text x="180.9" y="134.5">0.1uF</text>
</g>
<g font-size="1.8" fill="#009600">
<text x="180.7" y="27.5">C3</text>
<text x="186.5" y="27.5">0.1uF</text>
</g>
<g font-size="1.8" fill="#a90000">
<text x="32.9" y="31.5">1</text>
<text x="32.9" y="35.3">1</text>
<text x="55.8" y="35.3">1</text>
<text x="55.8" y="31.5">1</text>
<text x="78.7" y="35.3">1</text>
<text x="78.7" y="31.5">1</text>
<text x="159.3" y="32.8">2</text>
<text x="177.1" y="32.8">1</text>
<text x="159.3" y="37.8">4</text>
<text x="177.1" y="40.4">6</text>
<text x="32.9" y="42.9">1</text>
<text x="32.9" y="46.7">1</text>
<text x="55.8" y="42.9">1</text>
<text x="55.8" y="46.7">1</text>
<text x="78.7" y="42.9">1</text>
<text x="78.7" y="46.7">1</text>
<text x="159.3" y="45.5">3</text>
<text x="177.1" y="45.5">5</text>
<text x="166.1" y="50.2" transform="rotate(-90 166.1 50.2)">7</text>
<text x="168.7" y="50.2" transform="rotate(-90 168.7 50.2)">9</text>
<text x="29.1" y="107.7">1</text>
<text x="175.2" y="102.6">1</text>
<text x="175.2" y="105.2">2</text>
<text x="175.2" y="107.7">3</text>
<text x="29.1" y="110.2">2</text>
<text x="175.2" y="110.2">4</text>
<text x="116.8" y="122.9">2</text>
<text x="117.4" y="125.5">3</text>
<text x="120.4" y="120.1" transform="rotate(-90 120.4 120.1)">1</text>
<text x="125.5" y="120.1" transform="rotate(-90 125.5 120.1)">8</text>
<text x="128.2" y="122.9">6</text>
<text x="118" y="128">7</text>
<text x="122.9" y="132.8" transform="rotate(-90 122.9 132.8)">5</text>
</g>
<g font-size="1.8" fill="#0f0f0f">
<text x="177.1" y="37.8">8 SW</text>
<text x="31.7" y="103.8">BAT_IN</text>
<text x="49.5" y="103.7">SH_IN</text>
<text x="125.7" y="113.9">SH_IN</text>
</g>
<text font-size="1.8" fill="#0000c2" x="173.7" y="100.7">J14</text>
<g font-size="1.4" fill="#006464">
<text x="119.5" y="123.9">GND</text>
<text x="124.5" y="123.9">V+</text>
</g>
<g font-size="1.1" fill="#0000c2">
<text x="123.7" y="31.1">4.5-V</text>
<text x="128" y="31.1">to</text>
<text x="130.1" y="31.1">60-V</text>
<text x="209.3" y="37.2">1812</text>
<text x="213.1" y="37.2">10V</text>
<text x="216" y="37.2">X7R</text>
<text x="116.8" y="43.6">1210</text>
<text x="117.5" y="42.4">In</text>
<text x="119.5" y="42.4">example</text>
<text x="120.6" y="43.6">100V</text>
<text x="124.3" y="43.6">X7R</text>
<text x="125.1" y="42.4">they</text>
<text x="127.4" y="43.6">GRM32</text>
<text x="128.3" y="42.4">are</text>
<text x="131" y="42.4">Murata</text>
<text x="132.2" y="43.6">series</text>
</g>
<g font-size=".9" fill="#0000c2">
<text x="182.2" y="25.2">X5R</text>
<text x="183.6" y="24.2">&gt;=</text>
<text x="184.9" y="25.2">or</text>
<text x="186" y="24.2">10V</text>
<text x="186.7" y="25.2">better</text>
<text x="145.9" y="48.6">Pull</text>
<text x="148.6" y="48.6">below</text>
<text x="149" y="49.6">Float</text>
<text x="152.1" y="48.6">1.2</text>
<text x="152.2" y="49.6">to</text>
<text x="154" y="49.6">enable</text>
<text x="154.4" y="48.6">V</text>
<text x="155.8" y="48.6">to</text>
<text x="157.5" y="48.6">disable.</text>
<text x="120.3" y="58.5">V_START =</text>
<text x="120.9" y="59.5">V_STOP</text>
<text x="125.1" y="59.5">=</text>
<text x="126.5" y="58.5">6.5</text>
<text x="126.7" y="59.5">6</text>
<text x="115.5" y="60.5">I_HYS,</text>
<text x="119.2" y="60.5">I_1,</text>
<text x="120" y="61.5">from</text>
<text x="121.7" y="60.5">and</text>
<text x="123" y="61.5">TI</text>
<text x="124.2" y="60.5">V_ENA</text>
<text x="124.6" y="61.5">datasheet</text>
<text x="127.9" y="60.5">are</text>
<text x="130.2" y="60.5">constants</text>
<text x="194.4" y="65.1">Feedback</text>
<text x="199.6" y="65.1">divider</text>
<text x="203.6" y="65.1">calculations</text>
<text x="210.2" y="65.1">from</text>
<text x="213.2" y="65.1">TI</text>
<text x="214.8" y="65.1">datasheet</text>
</g>
<g font-size=".7" fill="#006464">
<text x="120.8" y="126.2">REF2</text>
<text x="122" y="128.8">REF1</text>
</g>
</svg>
